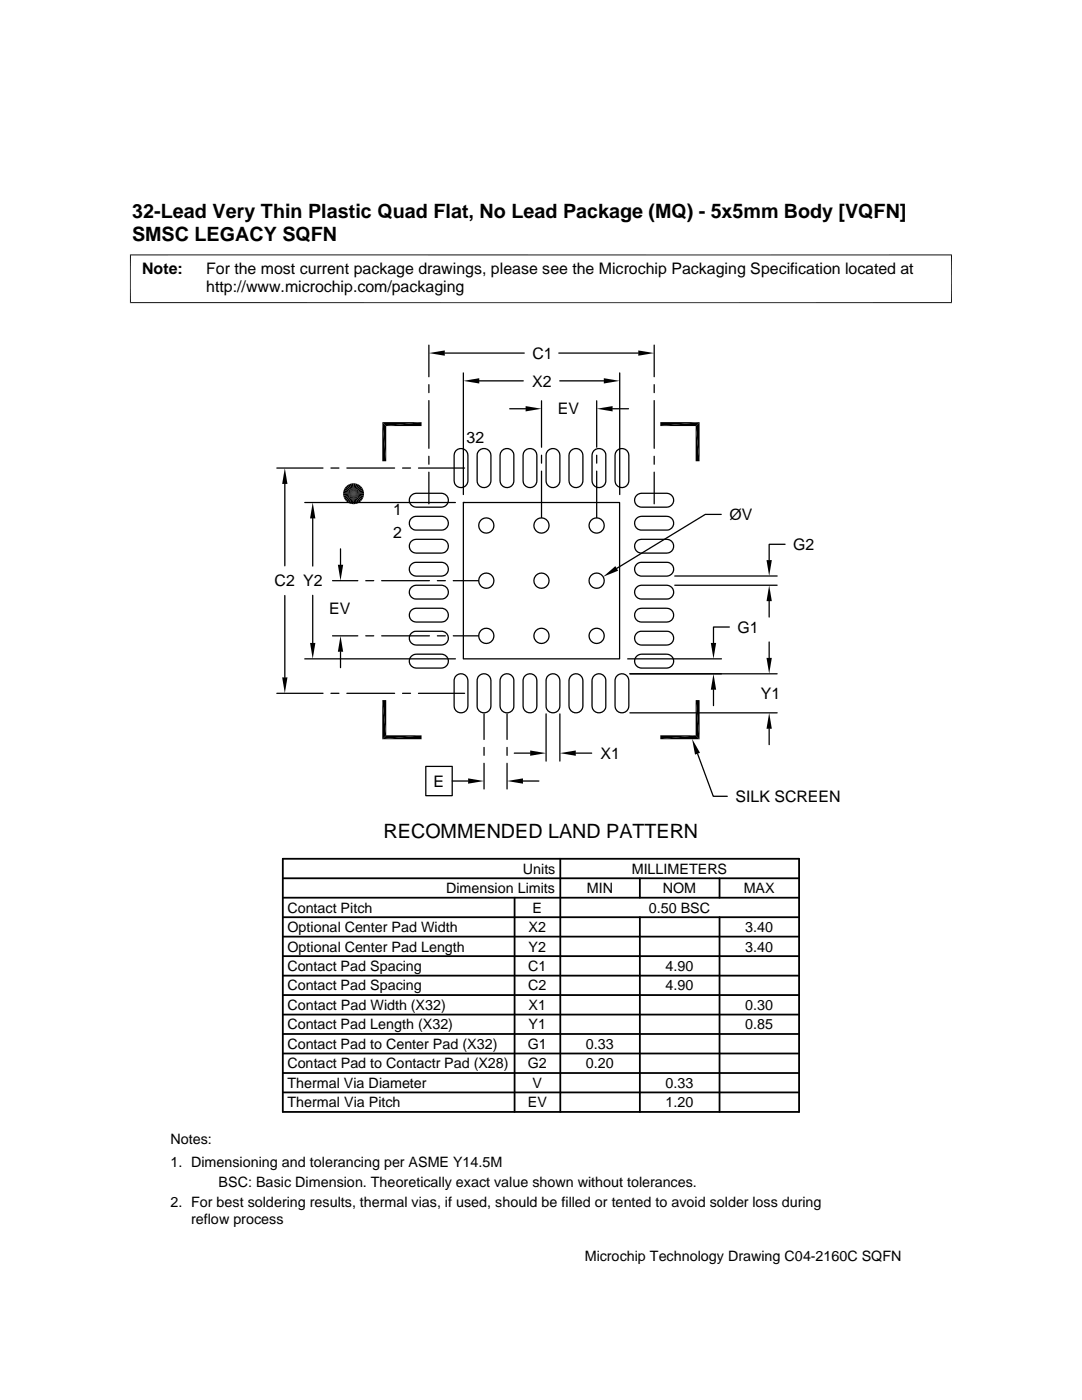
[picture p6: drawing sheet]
<svg xmlns="http://www.w3.org/2000/svg" width="216mm" height="279mm" viewBox="0 0 216 279" stroke-linecap="round" stroke-linejoin="round" font-family="sans-serif">
<g fill="none" stroke="#000" stroke-width=".25">
<path d="M85.6 68.9v6.3M85.6 76.8v1.6M85.6 79.9v9.6M88.8 70.5h15.8M92.5 74.4v24.3M95.6 76h8.8M108.1 80v9.3M111.5 70.5h15.9M111.7 76h8.8M119.1 80v9.3M123.7 74.4v24.3M130.5 68.9v6.3"/>
<path d="M130.5 76.8v1.6M130.5 79.9v9.6M55.2 93.4h9.3M56.8 96.6v16.3M66 93.4h1.6M69.2 93.4h9.5M80.3 93.4h1.6M82.2 98.7l.8-.3h5.1a1.39 1.39 0 0 1 1.4 1.4 1.39 1.39 0 0 1-1.4 1.4h-5.1a1.38 1.38 0 0 1-1.3-.9 1.38 1.38 0 0 1 .5-1.6zM83.5 93.4h9.2M85.6 91.1v1.5M85.6 94.2v6.3M90.9 90.1a1.39 1.39 0 0 1 1.5-.5 1.39 1.39 0 0 1 1 1.3v5a1.38 1.38 0 0 1-1.4 1.4 1.38 1.38 0 0 1-1.4-1.4v-5z"/>
<path d="M95.5 90.1a1.38 1.38 0 0 1 1.5-.5 1.38 1.38 0 0 1 1 1.3v5a1.38 1.38 0 0 1-1.4 1.4 1.38 1.38 0 0 1-1.4-1.4v-5zM100.1 90.1a1.37 1.37 0 0 1 1.5-.5 1.37 1.37 0 0 1 .9 1.3v5a1.38 1.38 0 0 1-1.3 1.4 1.38 1.38 0 0 1-1.4-1.4v-5zM101.7 81.6h3.2M104.6 90.1a1.38 1.38 0 0 1 1.6-.5 1.38 1.38 0 0 1 .9 1.3v5a1.38 1.38 0 0 1-1.4 1.4 1.38 1.38 0 0 1-1.3-1.4v-5zM108.1 90.8v1.6M108.1 94v9.3M109.2 90.1a1.39 1.39 0 0 1 1.6-.5 1.39 1.39 0 0 1 .9 1.3v5a1.38 1.38 0 0 1-1.4 1.4 1.38 1.38 0 0 1-1.3-1.4v-5zM113.8 90.1a1.38 1.38 0 0 1 1.6-.5 1.38 1.38 0 0 1 .9 1.3v5a1.39 1.39 0 0 1-1.4 1.4 1.39 1.39 0 0 1-1.4-1.4v-5zM118.4 90.1a1.38 1.38 0 0 1 1.5-.5 1.38 1.38 0 0 1 1 1.3v5a1.38 1.38 0 0 1-1.4 1.4 1.38 1.38 0 0 1-1.4-1.4v-5zM119.1 90.8v1.6M119.1 94v9.3M122.2 81.6h3.2"/>
<path d="M123 90.1a1.39 1.39 0 0 1 1.5-.5 1.39 1.39 0 0 1 1 1.3v5a1.38 1.38 0 0 1-1.4 1.4 1.38 1.38 0 0 1-1.4-1.4v-5zM126.9 99l.5-.4 .6-.2h5.1a1.39 1.39 0 0 1 1.3 1.4 1.39 1.39 0 0 1-1.3 1.4h-5.1a1.38 1.38 0 0 1-1.2-.8 1.38 1.38 0 0 1 .1-1.4zM130.5 91.1v1.5M130.5 94.2v6.3M56.8 118.9v16.3M60.8 100.3h30.1M62.4 103.5v9.5M62.4 118.8v9.5M66.4 115.9h5M67.9 109.5v3.2M73 115.9h1.6M76.2 115.9h9.5"/>
<path d="M82.2 112.5l.8-.3h5.1a1.38 1.38 0 0 1 1.4 1.4 1.38 1.38 0 0 1-1.4 1.4h-5.1a1.38 1.38 0 0 1-1.3-1 1.38 1.38 0 0 1 .5-1.5zM82.2 117.1l.8-.3h5.1a1.38 1.38 0 0 1 1.4 1.4 1.38 1.38 0 0 1-1.4 1.3h-5.1a1.36 1.36 0 0 1-1.3-.9 1.36 1.36 0 0 1 .5-1.5zM82.2 107.9l.8-.3h5.1a1.38 1.38 0 0 1 1.4 1.4 1.38 1.38 0 0 1-1.4 1.4h-5.1a1.38 1.38 0 0 1-1.3-1 1.38 1.38 0 0 1 .5-1.5zM82.2 103.3l.8-.3h5.1a1.38 1.38 0 0 1 1.4 1.4 1.38 1.38 0 0 1-1.4 1.4h-5.1a1.37 1.37 0 0 1-1.3-.9 1.37 1.37 0 0 1 .5-1.6zM87.3 115.9h1.6M90.4 115.9h5.1M92.5 100.3h31.1v31.2h-31.1zM92.5 100.3h.1M126.9 117.3l.5-.4 .6-.1h5.1a1.38 1.38 0 0 1 1.3 1.4 1.38 1.38 0 0 1-1.3 1.3h-5.1a1.37 1.37 0 0 1-1.2-.7 1.37 1.37 0 0 1 .1-1.5zM126.9 112.7l.8-.5h5.4a1.38 1.38 0 0 1 1.3 1.4 1.38 1.38 0 0 1-1.3 1.4h-5.1a1.38 1.38 0 0 1-1.2-.8 1.38 1.38 0 0 1 .1-1.5zM126.9 103.5l.5-.3 .6-.2h5.1a1.38 1.38 0 0 1 1.3 1.4 1.38 1.38 0 0 1-1.3 1.4h-5.1a1.37 1.37 0 0 1-1.2-.8 1.37 1.37 0 0 1 .1-1.5zM126.9 108.1l.5-.3 .6-.2h5.1a1.38 1.38 0 0 1 1.3 1.4 1.38 1.38 0 0 1-1.3 1.4h-5.1a1.38 1.38 0 0 1-1.2-.8 1.38 1.38 0 0 1 .1-1.5z"/>
<path d="M134.6 116.8h20.5M134.6 115h20.5M143.9 102.7h-3.2l-17.6 10.7M153.5 120v3.1M156.7 108.6h-3.2v3.2M55.2 138.4h9.3M60.8 131.5h30.1M66 138.4h1.6M66.4 126.9h5M67.9 130.1v3.1M69.2 138.4h9.5M73 126.9h1.6"/>
<path d="M76.2 126.9h9.5M80.3 138.4h1.6M82.2 130.9l.8-.3h5.1a1.39 1.39 0 0 1 1.4 1.3 1.39 1.39 0 0 1-1.4 1.4h-5.1a1.38 1.38 0 0 1-1.3-.9 1.38 1.38 0 0 1 .5-1.5zM82.2 126.3l.8-.3h5.1a1.38 1.38 0 0 1 1.4 1.4 1.38 1.38 0 0 1-1.4 1.3h-5.1a1.38 1.38 0 0 1-1.3-.9 1.38 1.38 0 0 1 .5-1.5zM82.2 121.7l.8-.3h5.1a1.38 1.38 0 0 1 1.4 1.4 1.38 1.38 0 0 1-1.4 1.3h-5.1a1.37 1.37 0 0 1-1.3-.9 1.37 1.37 0 0 1 .5-1.5zM83.5 138.4h9.2M87.3 126.9h1.6M90.4 126.9h5.1M91 134.9a1.38 1.38 0 0 1 1.5-.3 1.38 1.38 0 0 1 .9 1.2v5.1a1.38 1.38 0 0 1-1.4 1.4 1.38 1.38 0 0 1-1.4-1.4v-5.1l.1-.5zM95.6 134.9a1.39 1.39 0 0 1 1.5-.3 1.39 1.39 0 0 1 .9 1.2v5.1a1.38 1.38 0 0 1-1.4 1.4 1.38 1.38 0 0 1-1.4-1.4v-5.1l.1-.5zM100.2 134.9a1.37 1.37 0 0 1 1.5-.3 1.37 1.37 0 0 1 .8 1.2v5.1a1.38 1.38 0 0 1-1.3 1.4 1.38 1.38 0 0 1-1.4-1.4v-5.1l.1-.5zM104.8 134.9a1.38 1.38 0 0 1 1.5-.3 1.38 1.38 0 0 1 .8 1.2v5.1a1.38 1.38 0 0 1-1.4 1.4 1.38 1.38 0 0 1-1.3-1.4v-5.1l.1-.5z"/>
<path d="M109.4 134.9a1.38 1.38 0 0 1 1.5-.3 1.38 1.38 0 0 1 .8 1.2v5.1a1.38 1.38 0 0 1-1.4 1.4 1.38 1.38 0 0 1-1.3-1.4v-5.1l.1-.5zM114 134.9a1.38 1.38 0 0 1 1.5-.3 1.38 1.38 0 0 1 .8 1.2v5.1a1.39 1.39 0 0 1-1.4 1.4 1.39 1.39 0 0 1-1.4-1.4v-5.1l.2-.5zM118.5 134.9a1.37 1.37 0 0 1 1.5-.3 1.37 1.37 0 0 1 .9 1.2v5.1a1.38 1.38 0 0 1-1.4 1.4 1.38 1.38 0 0 1-1.4-1.4v-5.1l.2-.5zM123.1 134.9a1.38 1.38 0 0 1 1.5-.3 1.38 1.38 0 0 1 .9 1.2v5.1a1.38 1.38 0 0 1-1.4 1.4 1.38 1.38 0 0 1-1.4-1.4v-5.1l.1-.5zM125.2 131.5h18.8M125.7 134.5h29.4M126.9 131.1l.5-.4 .6-.1h5.1a1.39 1.39 0 0 1 1.3 1.3 1.39 1.39 0 0 1-1.3 1.4h-5.1a1.38 1.38 0 0 1-1.2-.8 1.38 1.38 0 0 1 .1-1.4zM126.9 126.5l.8-.5h5.4a1.38 1.38 0 0 1 1.3 1.4 1.38 1.38 0 0 1-1.3 1.3h-5.1a1.38 1.38 0 0 1-1.2-.8 1.38 1.38 0 0 1 .1-1.4zM127 121.9l.4-.4 .6-.1h5.1a1.38 1.38 0 0 1 1.3 1.4 1.38 1.38 0 0 1-1.3 1.3h-5.1a1.37 1.37 0 0 1-1.3-.8 1.37 1.37 0 0 1 .3-1.4zM142.4 137.6v3.2M145.5 125.1h-3.1v3.2M153.5 128.1v3.2"/>
<path d="M85 153h5.2v5.8h-5.2zM90.2 155.9h3.2M96.6 142.5v5.1M96.6 149.2v1.5M96.6 152.3v5.2M101.2 142.5v5.1M101.2 149.2v1.5M101.2 152.3v5.2M102.6 150.3h3.2M104.4 155.9h3.1M109 142.5v9.4M111.7 142.5v9.4"/>
<path d="M114.9 150.3h3.2M125.7 142.3h29.4M139.2 150.4l3.1 8.5h2.8M153.5 145.4v3.2"/>
<circle cx="97" cy="115.9" r="1.52"/>
<circle cx="97" cy="104.9" r="1.52"/>
<circle cx="108" cy="115.9" r="1.52"/>
<circle cx="108" cy="104.9" r="1.52"/>
<circle cx="119.1" cy="104.9" r="1.52"/>
<circle cx="119.1" cy="115.9" r="1.52"/>
<circle cx="97" cy="126.9" r="1.52"/>
<circle cx="108" cy="126.9" r="1.52"/>
<circle cx="119.1" cy="126.9" r="1.52"/>
</g>
<g fill="none" stroke="#000" stroke-width=".36">
<path d="M56.4 175.3h103M56.4 171.4h103v50.5h-103zM56.4 179.2h103M102.7 179.2v42.7M111.8 171.4v50.5M127.7 175.3v3.9M143.6 175.3v3.9M56.4 198.6h103M56.4 186.9h103M56.4 183h103M56.4 190.8h103M56.4 194.7h103"/>
<path d="M127.7 183v38.9M143.6 183v38.9M56.4 202.5h103M56.4 210.2h103M56.4 206.4h103M56.4 218h103M56.4 214.1h103"/>
</g>
<g fill="#000">
<path d="M85.6 70.5l3.2-.6v1.1zM92.5 76l3.1-.5v1zM120.5 75.5l3.2 .5-3.2 .5zM127.4 69.9l3.1 .6-3.1 .5zM56.8 93.4l.6 3.2h-1.1zM68.5 98.9l2-.4-1.9 .8zM68.6 97.7l1.9 .8-2-.4zM68.6 99.3l1.9-.8-1.7 1.2zM68.8 97.4l1.7 1.1-1.9-.8zM68.8 99.7l1.7-1.2-1.4 1.5zM69.1 97l1.4 1.5-1.7-1.1zM69.1 97l.3-.2 1.1 1.7z"/>
<path d="M69.4 96.8l.3-.2 .8 1.9zM69.7 96.6l.4-.1 .4 2zM71 96.5l.4 .1-.9 1.9zM71.4 96.6l.3 .2-1.2 1.7zM71.7 96.8l.3 .2-1.5 1.5zM70.5 98.5l1.5-1.5 .3 .4zM70.5 98.5l2 .8-.2 .4zM70.5 98.5l1.8-1.1 .2 .3zM70.5 98.5l2.1 .4-.1 .4zM70.5 98.5l2-.8 .1 .4zM76.3 84.2l.8 7.9h-.8zM76.3 84.2h7.8l-7 .8z"/>
<path d="M76.3 84.2l.8 .8v7.1zM77.1 85l7-.8v.8zM104.9 81l3.2 .6-3.2 .5zM119.1 81.6l3.1-.6v1.1zM131.8 84.2h7.8l-7.8 .8zM131.8 85l7.8-.8-.8 .8zM138.8 85l.8 7.1h-.8zM138.8 85l.8-.8v7.9zM62.4 100.3l.5 3.2h-1zM67.4 112.7h1.1l-.6 3.2zM70.5 98.5l-1.1 1.8-.3-.3zM70.5 98.5l-.8 2-.3-.2z"/>
<path d="M70.5 98.5l-.4 2.1-.4-.1zM70.5 98.5l.9 2-.4 .1zM70.5 98.5l1.2 1.8-.3 .2zM70.5 98.5l1.5 1.5-.3 .3zM70.5 98.5l1.8 1.2-.3 .3zM120.4 115.1l2.4-2.1 .5 .9zM153.5 116.8l.5 3.2h-1zM153 111.8h1l-.5 3.2zM56.3 135.2h1.1l-.6 3.2zM61.9 128.3h1l-.5 3.2zM67.9 126.9l.6 3.2h-1.1zM138.8 139.7l.8 7.8-.8-.8z"/>
<path d="M138.8 139.7h.8v7.8zM142.4 134.5l.5 3.1h-1.1zM141.8 128.3h1.1l-.5 3.2zM153 131.3h1l-.5 3.2zM76.3 139.7l.8 7-.8 .8zM76.3 139.7h.8v7zM76.3 147.5l7.8-.8v.8zM76.3 147.5l.8-.8h7zM93.4 155.3l3.2 .6-3.2 .5zM101.2 155.9l3.2-.6v1.1zM105.8 149.8l3.2 .5-3.2 .5zM111.7 150.3l3.2-.5v1z"/>
<path d="M138.1 147.4l1.6 2.8-1 .4zM131.8 146.7h7l-7 .8zM131.8 147.5l7-.8 .8 .8zM153.5 142.3l.5 3.1h-1z"/>
</g>
<path d="M68.5 98.7h4.1M68.5 98.3h4.1M70.3 96.4v4.2M70.7 96.4v4.2" fill="none" stroke="#000" stroke-width=".4"/>
<path d="M26 50.8v9.7M189.9 50.8v9.7M189.9 50.9h-164M25.9 60.4h164" fill="none" stroke="#000" stroke-width=".2"/>
<g font-size="3.9">
<text x="26.4" y="43.5">32-Lead Very Thin Plastic Quad Flat, No Lead Package (MQ) - 5x5mm Body [VQFN]</text>
<text x="26.4" y="48">SMSC LEGACY SQFN</text>
<text x="76.5" y="167.3">RECOMMENDED LAND PATTERN</text>
</g>
<g font-size="3.2">
<text x="28.4" y="54.6">Note:</text>
<text x="41.1" y="54.6">For the most current package drawings, please see the Microchip Packaging Specification located at</text>
<text x="41.1" y="58.3">http://www.microchip.com/packaging</text>
<text x="106.2" y="71.6">C1</text>
<text x="106.2" y="77.2">X2</text>
<text x="111.3" y="82.7">EV</text>
<text x="93.1" y="88.4">32</text>
<text x="78.5" y="102.7">1</text>
<text x="78.5" y="107.3">2</text>
<text x="145.6" y="103.8">ØV</text>
<text x="158.3" y="109.7">G2</text>
<text x="54.8" y="117">C2 Y2</text>
<text x="65.7" y="122.5">EV</text>
<text x="147.2" y="126.3">G1</text>
<text x="151.8" y="139.5">Y1</text>
<text x="119.8" y="151.4">X1</text>
<text x="86.5" y="157">E</text>
<text x="146.8" y="160.1">SILK SCREEN</text>
</g>
<g font-size="2.9">
<text x="89" y="178.2">Dimension Limits</text>
<text x="104.3" y="174.4">Units</text>
<text x="117.1" y="178.2">MIN</text>
<text x="126" y="174.4">MILLIMETERS</text>
<text x="132.3" y="178.2">NOM</text>
<text x="148.4" y="178.2">MAX</text>
<text x="57.3" y="182.1">Contact Pitch</text>
<text x="106.3" y="182.1">E</text>
<text x="129.5" y="182.1">0.50 BSC</text>
<text x="57.3" y="186">Optional Center Pad Width</text>
<text x="57.3" y="189.9">Optional Center Pad Length</text>
<text x="105.5" y="189.9">Y2</text>
<text x="105.5" y="186">X2</text>
<text x="148.7" y="189.9">3.40</text>
<text x="148.7" y="186">3.40</text>
<text x="57.3" y="193.8">Contact Pad Spacing</text>
<text x="57.3" y="197.7">Contact Pad Spacing</text>
<text x="105.4" y="193.8">C1</text>
<text x="105.4" y="197.7">C2</text>
<text x="132.8" y="193.8">4.90</text>
<text x="132.8" y="197.7">4.90</text>
<text x="57.3" y="201.6">Contact Pad Width (X32)</text>
<text x="105.5" y="201.6">X1</text>
<text x="148.7" y="201.6">0.30</text>
<text x="57.3" y="205.4">Contact Pad Length (X32)</text>
<text x="57.3" y="209.3">Contact Pad to Center Pad (X32)</text>
<text x="105.3" y="209.3">G1</text>
<text x="105.5" y="205.4">Y1</text>
<text x="116.9" y="209.3">0.33</text>
<text x="148.7" y="205.4">0.85</text>
<text x="57.3" y="213.2">Contact Pad to Contactr Pad (X28)</text>
<text x="105.3" y="213.2">G2</text>
<text x="116.9" y="213.2">0.20</text>
<text x="57.3" y="217.1">Thermal Via Diameter</text>
<text x="57.3" y="221">Thermal Via Pitch</text>
<text x="105.3" y="221">EV</text>
<text x="106.3" y="217.1">V</text>
<text x="132.8" y="217.1">0.33</text>
<text x="132.8" y="221">1.20</text>
<text x="34" y="228.3">Notes:</text>
<text x="34" y="232.9">1. Dimensioning and tolerancing per ASME Y14.5M</text>
<text x="43.6" y="236.9">BSC: Basic Dimension. Theoretically exact value shown without tolerances.</text>
<text x="34" y="241">2. For best soldering results, thermal vias, if used, should be filled or tented to avoid solder loss during</text>
<text x="38.1" y="244.3">reflow process</text>
<text x="116.7" y="251.7">Microchip Technology Drawing C04-2160C SQFN</text>
</g>
</svg>
